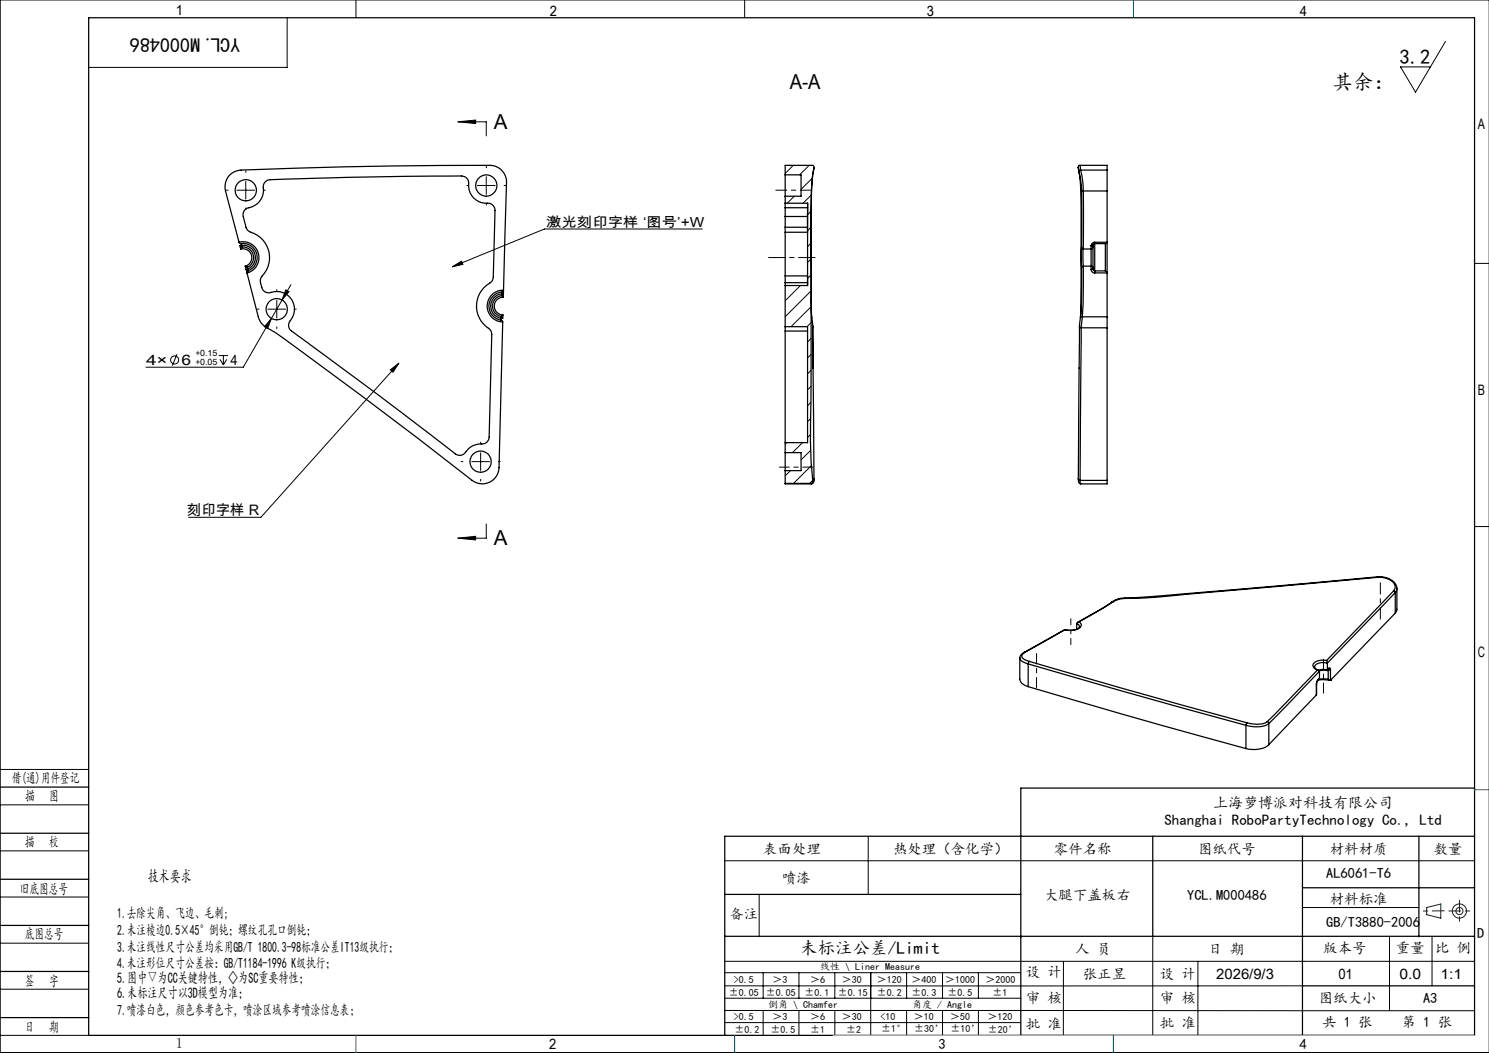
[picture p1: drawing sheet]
<svg xmlns="http://www.w3.org/2000/svg" width="420mm" height="297mm" viewBox="0 0 420 297" stroke-linecap="round" stroke-linejoin="round" font-family="sans-serif">
<g fill="none" stroke="#000" stroke-width=".28">
<path d="M100.4 0v5M210 0v5M420 0h-419.9v297h419.9M81 5v14h-56M407.7 11.7l-8.4 14.3-4.3-7.1h8.5M129.2 34.4h8v3.9M129.2 34.4l5-.5v1zM66.8 53.7h5M69.3 51.1v5.1M134.7 52.3h5M137.2 49.8v5M223.8 46.6l-2.3 2.3"/>
<path d="M224 55.3l-2 2M228.2 46.6l-2.7 2.7M228.8 59.5l-1 1M228.9 55l-2.4 2.3M229.1 50.2l-3.1 3.2M127.6 75.2l2.6-1.5 .4 .9zM198.1 64.6h-44.5l-26 10.6M228.7 64.1l-.9 .9M228.7 68.6l-.9 .9M228.8 73.1l-1 .9M228.8 77.5l-1 1M415.9 74.3h4.1"/>
<path d="M49.9 99.9l-1.3 3.2M75.6 87.2h5M76.6 89.8l-1.1 2.9-.9-.6zM78.1 84.7v5M80.6 81.8l.9 .5-1.9 2.3zM82.1 80.3l-13.5 23.3h-27.4M225.8 80.5l-4.3 4.3M228.8 95.5l-1 1M228.8 100l-1 1M228.8 82l-7.3 7.3M228.8 86.5l-5.7 5.6M228.8 91l-1.2 1.1"/>
<path d="M61.7 100.3h2.6M62 101.3l1 1.6M63 100.3v2.6M64 101.3l-1 1.6M110.1 104.3l2.4-1.9-1.7 2.6zM112.5 102.4l-38.9 43.5h-20.4M228.7 118.1l-.9 .8M228.7 113.5l-.9 .9M228.8 104.5l-1 .9M228.8 109l-1 1M133.1 130.2h5M135.6 127.7v5"/>
<path d="M221.9 124.8l-.4 .4M223 132.7l-1.5 1.5M226.4 124.8l-2.9 2.9M228.6 122.6l-.8 .8M228.7 127l-2.7 2.7M228.9 131.3l-5.1 5M229.2 135.5l-.8 .8M129.2 151.8l5-.5v1zM137.2 147.8v4h-8M415.9 148.5h4.1M0 217h25M0 227h25"/>
<path d="M0 240h25M244.9 236v16.3M0 253h25M204.4 242.8h211.5M214.1 252.4v11.8M367.4 256h32.8M0 266h25M0 279h25M204.4 271.1h211.5M204.4 278.1h163M204.4 274.4h83.5M215.3 274.4v7.1"/>
<path d="M225.4 274.4v7.1M235.5 274.4v7.1M245.6 274.4v17.6M255.7 274.4v7.1M265.9 274.4v7.1M276 274.4v7.1M300 271.1l-.1 21M325.2 264.1v27.9M337.9 271.1v20.9M391.9 264.1v21M403.9 264.1v14M0 292h25"/>
<path d="M204.4 285l211.5 .1M204.4 288.4h83.5M204.5 281.5h83.5M215.3 285v7M225.4 285v7M235.5 285v7M255.7 285v7M265.9 285v7M276 285v7M287.9 292h128"/>
<circle cx="49.3" cy="101.5" r="1.14"/>
</g>
<g fill="none" stroke="#191924" stroke-width=".28">
<path d="M402.4 256l4-1v4l-4-1z"/>
<circle cx="411.7" cy="257" r="1"/>
<circle cx="411.7" cy="257" r="2"/>
</g>
<path d="M229.2 131.8h-9.3" fill="none" stroke="#000" stroke-width=".28" stroke-dasharray="30.5 1.3 1.3 1.3" stroke-dashoffset="27.7"/>
<path d="M229.9 72.6h-13.1" fill="none" stroke="#000" stroke-width=".28" stroke-dasharray="30.5 1.3 1.3 1.3" stroke-dashoffset="25.8"/>
<path d="M228.8 53.6h-10" fill="none" stroke="#000" stroke-width=".28" stroke-dasharray="30.5 1.3 1.3 1.3" stroke-dashoffset="27.4"/>
<g fill="none" stroke="#000" stroke-width=".28" stroke-dasharray="30.5 1.3 1.3 1.3">
<path d="M64.3 53.6h-.5M69.3 48.6v-.5M69.3 58.6v.5M74.3 53.6h.5M132.2 52.3h-.5M137.2 47.3v-.5M137.2 57.3v.5M142.2 52.3h.5M73.1 87.2h-.5M78.1 82.2v-.5M78.1 92.2v.5M83.1 87.2h.5"/>
<path d="M130.6 130.2h-.5M135.6 125.2v-.5M135.6 135.2v.5M140.6 130.2h.5"/>
</g>
<path d="M302 174.5v7.3" fill="none" stroke="#000" stroke-width=".28" stroke-dasharray="30.5 1.3 1.3 1.3" stroke-dashoffset="28.7"/>
<path d="M292.4 184.3v9.7M373.3 186v9.5" fill="none" stroke="#000" stroke-width=".28" stroke-dasharray="30.5 1.3 1.3 1.3" stroke-dashoffset="27.6"/>
<path d="M389.4 164.4v10.2" fill="none" stroke="#000" stroke-width=".28" stroke-dasharray="30.5 1.3 1.3 1.3" stroke-dashoffset="27.3"/>
<g fill="none" stroke="#000" stroke-width=".35">
<path d="M25 5h390.9v287h-390.9zM74.7 51.4l.7-.5a1080.5 1080.5 0 0 1 55.2-1.2l.8 .3 .7 1a5.8 5.8 0 0 0 2.9 5.8l1.6 .5a2.33 2.33 0 0 1 3 1.6l-.5 19.3a1.95 1.95 0 0 1-1 1.7 7.6 7.6 0 0 0 .1 13l.5 1.4-.7 29a2.16 2.16 0 0 1-2.8 1.9 6 6 0 0 0-4.4 2.9l-1.2 .3-1.2-.4-21.8-16.7-23.2-17.1a2.72 2.72 0 0 1-2-2.6l.1-.4a6 6 0 0 0 1.1-6.1 5.1 5.1 0 0 0-6.6-2.5l-.8-.1-.7-.4a3.4 3.4 0 0 1-1.1-2.6l.2-1a7.8 7.8 0 0 0-.2-11.5l-1.7-1.1-1-.4a2.59 2.59 0 0 1-1.6-2.5l-.1-.4a3.5 3.5 0 0 1 .1-3.4l.3-.3a5.8 5.8 0 0 0 4.8-4.3l.1-2.1zM221.5 57.3h6.3v23.2M221.5 49.3v6M221.5 57.3v1.3M221.5 58.6v2.5M221.5 55.3v2M221.5 49.3h4.5v6h-4.5M221.5 58.6h6.3M227.8 58.6v2.5M227.8 57.3v1.3M229.6 47.3a90.9 90.9 0 0 0-.8 17.5v20.5"/>
<path d="M229.6 47.2a60.8 60.8 0 0 0-.9 13.8v52.2a157.7 157.7 0 0 0 .6 22.6M229.6 47.2l-.2-.5-.3-.1h-7.6v2.7M304.1 47.3l.1 .6M304.1 47.2v.1M304.2 47.3l.1 1.3M304.3 48.2a119.8 119.8 0 0 1 .6 19.2v8.3M304.3 48.6l.5 2.4 .3 2.8M304.6 46.6l-.3 .2-.1 .4M304.6 46.6l.2 1.4M304.6 46.6h7.7v1.4M304.8 48l.5 2.1 .3 3.8M304.8 48l-.4 .2-.1 .4"/>
<path d="M304.8 48h7.5M305.1 53.8v15.9M305.1 53.8l.5 .1M305.6 53.9v16.3M305.6 53.9h6.7M312.3 48v5.9M312.3 53.9v14.4M67.4 68.3a4.5 4.5 0 0 1 5.5 3.2 4.5 4.5 0 0 1-3.2 5.5M67.4 68.3l.6 .4M67.4 68.3l-3.8-14.4a4.7 4.7 0 0 1 4.4-5.9 1508.9 1508.9 0 0 1 71-1.3 4.8 4.8 0 0 1 3.9 4.8l-.9 30.3M67.9 70.2a2.5 2.5 0 0 1 3.1 1.8 2.5 2.5 0 0 1-1.8 3.1M68 68.7a4 4 0 0 1 4.4 3 4 4 0 0 1-2.4 4.7"/>
<path d="M68 68.7l.2 .5M68.2 69.2l-.5 .1 .2 .9M68.2 69.2a3.5 3.5 0 0 1 3.7 2.6 3.5 3.5 0 0 1-2 4.1M68.2 69.2l.1 .5M68.3 69.7l-.4 .5M68.3 69.7a3 3 0 0 1 3.1 2.2 3 3 0 0 1-1.6 3.5M69.2 75.1l.6 .3M69.2 75.1l.2 .9M69.4 76l.2 .7M69.7 77l3.1 12.4a4.6 4.6 0 0 0 2.5 3.1 124.4 124.4 0 0 1 13.6 9.4l28.9 21.6 15.4 12a4.7 4.7 0 0 0 7.6-3.6l1-41.1M69.7 77h.1M69.8 75.4l.1 .5"/>
<path d="M69.9 75.9l-.5 .1M69.9 75.9l.1 .5M70 76.4l-.3 .6M221.5 77.8h6.3v1.9M221.5 65.5v12.3M221.5 77.8v1.9M221.5 64.1v1.4M221.5 61.1v3M221.5 79.7v.8M221.5 79.7h6.3M221.5 64.1h6.3M221.5 61.1h6.3"/>
<path d="M227.8 64.1v1.4h-6.3M227.8 61.1v3M227.8 79.7v.8M304.9 75.8v11.2l-.2 2.5M305.1 69.7v5.7M305.1 75.4l-.3 13.8M305.1 69.7l.5 .5M305.6 75.1l-.5 .3M305.6 75.1l-.1 10.7-.2 3.6M305.6 70.2v4.9M305.6 70.2h2.2M305.6 75.1h2.2"/>
<path d="M307.8 75.1l.5 .3M307.8 75.1v.9M307.8 76v.2a1.01 1.01 0 0 0 1 .8M307.8 70.2v4.9M307.8 69.3v.9M308.3 69.2l-.5 .1M308.3 69.2v.5M308.3 69.7l-.5 .5M308.3 69.7v5.7M308.3 75.9l.5 .5M308.3 75.9l-.5 .1M308.3 75.4v.5"/>
<path d="M308.8 68.3l-.2 .1a.99 .99 0 0 0-.8 .9M308.8 68.7l-.5 .5M308.8 76.4v.6M308.8 68.3v.4M308.8 68.7v7.7M308.8 68.3h3.5M308.8 76.4h3M308.8 77h3.5M311.8 76.4l.5 .6M311.8 68.7v7.7M312.3 68.3l-.4 .4h-3.1M312.3 68.3v8.7"/>
<path d="M312.3 77v12.4M141.3 89.8l.1 .5M141.3 89.3v.5M141.4 90.3l.2 .1 .2 .4M141.5 82.9h.5M141.5 82.9a3.5 3.5 0 0 0-3.1 3.3 3.5 3.5 0 0 0 2.9 3.6M141.5 83.4a3 3 0 0 0-2.6 2.8 3 3 0 0 0 2.4 3.1M141.5 83.4l.5 .4M141.5 82.9v.5M141.6 82.3a4 4 0 0 0-3.7 3.9 4 4 0 0 0 3.5 4.1M141.6 82.3l-.1 .6M141.8 90.8h.1"/>
<path d="M141.9 88.8l-.1 1h-.5M141.9 88.8l-.6 .5M142 83.8a2.51 2.51 0 0 0-2.6 2.5 2.51 2.51 0 0 0 2.5 2.5M142 82.9v.9M142 81.9l-.4 .4M142 81.8a4.5 4.5 0 0 0-4.6 4.4 4.5 4.5 0 0 0 4.4 4.6M142 82.2v.7M142 81.8v.1M221.5 92.1h6.3v32.7h-6.3v2.9M221.5 93.4v31.4M221.5 92.1v1.3M221.5 93.4h6.3"/>
<path d="M227.8 80.5h-6.3v11.6M228.8 84.6l.2 4.9M229 89.5l.2 2.4M229.2 91.9l.2 12M229.2 91.9l.4 43.1M304.5 92.2l-.1 11.7M304.5 92l.5 .5M304.8 89.2l-.3 2.9M304.8 89.2l.5 .2M305 92.5l-.3 43M305 92.5h7.3M305.3 89.4l-.3 3.1"/>
<path d="M305.3 89.4h7M312.3 89.4v3.1M312.3 92.5v43M304.4 103.8l-.2 31.4 .5 .3M221.5 136.3v.2h7.4M221.5 127.7v5M221.5 136.3h7.3M221.5 132.7v3.6M221.5 127.7h4.5v5h-4.5M229.3 135.8l-.1 .3-.4 .2M229.6 135a1.06 1.06 0 0 1-.7 1.5l-.1-.2M229.6 135l-.2 .9-.1-.1"/>
<path d="M304.2 135.1l.1 .9 .5 .5-.1-1M304.7 135.5h7.6M312.3 135.5v1h-7.5M300.3 177.6l-11.3 6.3M300.3 177.6l.1 .1M300.4 177.7l-11.2 6.2M303.7 175.9l.5 .2 .3 .6a3.6 3.6 0 0 1-4.2 .9M303.7 175.9v1.5M304.4 175.4l.6 .6a1.65 1.65 0 0 1-1.8 1.7l-1 .1-1.8-.1M304.4 175.4l-.7 .5M313.7 169.8h.1M313.7 169.8l-2.8 1.8-6.9 3.9"/>
<path d="M313.7 169.8h.3M314 169.8l-9.6 5.6M317.3 168.7l-2 .2-1.6 .9M317.3 168.8l-1.4 .1-1.9 .9M317.3 168.7v.1M388.5 162.7l-61.1 5.4-10.1 .6M388.5 162.7a5 5 0 0 1 5.5 2.9v.3M388.5 162.7h.1M388.5 162.7l.1 .1M388.6 162.8l-54.4 4.9a144.9 144.9 0 0 1-16.9 1.1M388.6 162.8a5.1 5.1 0 0 1 4.9 2.2v.9l-.4 .7M393.1 166.6l-18.9 19.7"/>
<path d="M393.1 166.6l.5 .5M393.6 167.1l-19.2 19.9M393.6 172.9l-18.3 19M393.6 167.1v5.8M394 165.9v6.3l-.4 .7M394 165.9l-.4 1.2M287.7 185.6v6a2.7 2.7 0 0 0 2.3 2.1M287.7 185.6l.4 .8 1.9 .9M289 183.9l-.9 .7-.4 1M289 183.9h.1M289 183.9h.2M289.2 183.9l-.7 .5-.3 .6a2.4 2.4 0 0 0 2.1 1.5"/>
<path d="M290 193.7l37.2 10.8 24.2 6.6M290 187.3l25.3 7.3 36.1 10M290 187.3v6.4M290.3 186.5l25.3 7.4 36.2 10M290.3 186.5l-.3 .8M371.3 193v3l-13.4 14M371.4 192.9l-.1 3.1M371.4 192.9l-.1 .1M371.6 189l-14.1 14.5M371.6 189l.6 .3M371.7 191.9l-.3 1M371.7 191.9l1.4-.2 2 .2"/>
<path d="M371.8 191.7l-.5 1.3M371.8 191.7l-.1 .2M372 191.6l1.2-.2 1.5 .2M372.2 189.3l-14.3 14.8M372.2 191.2l-.5 .7M372.2 189.3v1.9M372.2 191.2l-.4 .5M374.2 186.3a3.7 3.7 0 0 0-3.8 1 1.43 1.43 0 0 0 1.2 1.7M374.2 186.3l.2 .7M374.4 187.1a3.2 3.2 0 0 0-3.5 .6v.6l1 .8M374.4 188.9l-.1 .3h-2.2M374.4 188.9l-1.2-.1-1.3 .2"/>
<path d="M374.4 187v1.9M374.5 189h.2M374.6 188.8l.1 .2M374.7 191.6l.6 .3M374.7 189v2.6M374.8 188.7h.1M374.8 188.7l-.4 .4M374.8 188.5l.3-.1 .2 .5M374.8 188.5v.2M374.8 188.5l-.4 .4M375.3 191.9h.1M375.3 188.9l-.6 .1"/>
<path d="M375.3 188.9v3M351.4 204.6v6.5M351.8 203.9l-.4 .7M357.5 203.5a5.7 5.7 0 0 1-5 .5l-.7-.1M357.5 203.5l.4 .6M357.9 204.1a7.5 7.5 0 0 1-6.5 .5M357.9 210a7.2 7.2 0 0 1-6.5 1.1M357.9 204.1v5.9M0 222h25M0 235h25M325.2 235.9v28.2M367.4 235.9v56.1"/>
<path d="M400.2 235.9v28.3M415.9 235.9h-211.5v56.1M415.9 222.3h-128v69.7M0 248h25M204.4 252.3h83.5M367.4 250.4h48.5M0 261h25M0 274h25M204.4 264.1h211.5M367.4 278.1h48.5M0 287h25"/>
<circle cx="69.3" cy="53.7" r="3"/>
<circle cx="137.2" cy="52.3" r="3"/>
<circle cx="78.1" cy="87.2" r="2.99"/>
<circle cx="135.6" cy="130.2" r="2.99"/>
</g>
<path d="M407.4 256.9l-5.9 .1M408.7 256.9h6M411.7 253.9v6" fill="none" stroke="#191924" stroke-width=".28" stroke-dasharray="6.3 1.3 1.3 1.3" stroke-dashoffset="3"/>
<path d="M235 292h180.9" fill="none" stroke="#c0c0c0" stroke-width=".28"/>
<path d="M319.7 0v5M415.9 222.7h4.1M100.4 292v5M207.2 292v5M314 292v5" fill="none" stroke="#00f" stroke-width=".28"/>
<path d="M406.4 255h.1" fill="none" stroke="#0ff" stroke-width=".28"/>
<g fill="#000">
<path d="M129.2 34.4l5-.5v1zM129.2 151.8l5-.5v1z"/>
<path d="M80.6 81.8l-1 2.8 1.9-2.3zM76.6 89.8l-2 2.3 .9 .6z"/>
<path d="M110.1 104.3l2.4-1.9-1.7 2.6zM127.6 75.2l2.6-1.5 .4 .9z"/>
</g>
<g font-size="5.8">
<text x="394.8" y="18">3.2</text>
<text x="222.8" y="25.2">A-A</text>
<text x="375.9" y="25.2">其余：</text>
<text x="139.3" y="36.4">A</text>
<text x="139.3" y="153.9">A</text>
</g>
<text font-size="5.6" x="67.7" y="10.6" transform="rotate(-180 67.7 10.6)">YCL.M000486</text>
<text font-size="4.9" x="225.7" y="269">未标注公差/Limit</text>
<text font-size="4.7" x="41.7" y="248.8">技术要求</text>
<g font-size="4.2">
<text x="342.2" y="227.9">上海萝博派对科技有限公司</text>
<text x="328.5" y="232.8">Shanghai RoboPartyTechnology Co., Ltd</text>
<text x="33.1" y="277.4">5.图中▽为CC关键特性，◇为SC重要特性；</text>
<text x="33.1" y="281.6">6.未标注尺寸以3D模型为准；</text>
</g>
<g font-size="4.1">
<text x="49.6" y="4.3">1</text>
<text x="155.1" y="4.6">2</text>
<text x="261.4" y="4.6">3</text>
<text x="366.6" y="4.6">4</text>
<text x="416.9" y="36.3">A</text>
<text x="41.2" y="103">4×</text>
<text x="51.2" y="103">6</text>
<text x="65" y="103">4</text>
<text x="416.9" y="111.3">B</text>
<text x="52.7" y="145.3">刻印字样 R</text>
<text x="416.9" y="185.3">C</text>
<text x="3.3" y="220.9">借(通)用件登记</text>
<text x="7.1" y="226">描</text>
<text x="13.9" y="226">图</text>
<text x="7" y="238.9">描</text>
<text x="13.8" y="238.9">校</text>
<text x="215.3" y="240.8">表面处理</text>
<text x="251.9" y="240.8">热处理（含化学）</text>
<text x="297.3" y="240.8">零件名称</text>
<text x="337.9" y="240.8">图纸代号</text>
<text x="375.1" y="240.8">材料材质</text>
<text x="404.4" y="240.8">数量</text>
<text x="220.6" y="249">喷漆</text>
<text x="374.1" y="247.7">AL6061-T6</text>
<text x="5.6" y="252">旧底图总号</text>
<text x="294.5" y="253.7">大腿下盖板右</text>
<text x="334.9" y="253.7">YCL.M000486</text>
<text x="375.1" y="254.9">材料标准</text>
<text x="33.1" y="258.9">1.去除尖角、飞边、毛刺;</text>
<text x="33.1" y="263.6">2.未注棱边0.5×45°倒钝；螺纹孔孔口倒钝；</text>
<text x="205.7" y="259.3">备注</text>
<text x="374.1" y="261.4">GB/T3880-2006</text>
<text x="7" y="265">底图总号</text>
<text x="33.1" y="268.4">3.未注线性尺寸公差均采用GB/T 1800.3-98标准公差IT13级执行；</text>
<text x="303.3" y="269">人 员</text>
<text x="340.8" y="269">日 期</text>
<text x="373.2" y="268.7">版本号</text>
<text x="393.7" y="268.7">重量</text>
<text x="404.8" y="268.7">比 例</text>
<text x="416.7" y="264.6">D</text>
<text x="33.1" y="273.2">4.未注形位尺寸公差按：GB/T1184-1996 K级执行；</text>
<text x="289.3" y="275.5">设 计</text>
<text x="7" y="278">签</text>
<text x="13.8" y="278">字</text>
<text x="305.4" y="276">张正昱</text>
<text x="327.2" y="276">设 计</text>
<text x="343.1" y="276">2026/9/3</text>
<text x="377.5" y="276">01</text>
<text x="394.8" y="276">0.0</text>
<text x="406.3" y="276">1:1</text>
<text x="33.1" y="286.4">7.喷漆白色，颜色参考色卡，喷涂区域参考喷涂信息表；</text>
<text x="289.3" y="283">审 核</text>
<text x="327.2" y="282.9">审 核</text>
<text x="372" y="283">图纸大小</text>
<text x="401.4" y="283">A3</text>
<text x="7" y="291">日</text>
<text x="13.8" y="291">期</text>
<text x="289.3" y="290.1">批 准</text>
<text x="327.2" y="290">批 准</text>
<text x="373" y="289.8">共 1 张</text>
<text x="395.4" y="289.8">第 1 张</text>
<text x="49.6" y="295.6">1</text>
<text x="154.9" y="296">2</text>
<text x="264.7" y="296">3</text>
<text x="366.6" y="296">4</text>
</g>
<text font-size="3.9" x="154" y="64">激光刻印字样 ‘图号’+W</text>
<g font-size="2.8">
<text x="231.3" y="273.6">线性 \ Liner Measure</text>
<text x="205.6" y="280.8">±0.05</text>
<text x="207" y="277.2">&gt;0.5</text>
<text x="216" y="280.8">±0.05</text>
<text x="217.9" y="277.2">＞3</text>
<text x="227" y="280.8">±0.1</text>
<text x="228.5" y="277.2">＞6</text>
<text x="236.3" y="280.8">±0.15</text>
<text x="237.5" y="277.2">＞30</text>
<text x="247.4" y="277.2">＞120</text>
<text x="247.4" y="280.8">±0.2</text>
<text x="257.1" y="277.2">＞400</text>
<text x="257.1" y="280.8">±0.3</text>
<text x="266.6" y="277.2">＞1000</text>
<text x="267.3" y="280.8">±0.5</text>
<text x="278" y="277.2">＞2000</text>
<text x="279.9" y="280.8">±1</text>
<text x="207" y="287.8">&gt;0.5</text>
<text x="216.6" y="284.3">倒角 \ Chamfer</text>
<text x="217.9" y="287.8">＞3</text>
<text x="228.5" y="287.8">＞6</text>
<text x="237.5" y="287.8">＞30</text>
<text x="248.4" y="287.8">&lt;10</text>
<text x="257.3" y="284.3">角度 / Angle</text>
<text x="257.8" y="287.8">＞10</text>
<text x="268" y="287.8">＞50</text>
<text x="278.5" y="287.8">＞120</text>
<text x="207.1" y="291.3">±0.2</text>
<text x="217.3" y="291.3">±0.5</text>
<text x="228.5" y="291.3">±1</text>
<text x="238.7" y="291.3">±2</text>
<text x="248.6" y="291.1">±1°</text>
<text x="257.8" y="291.1">±30’</text>
<text x="268.1" y="291.1">±10’</text>
<text x="278.6" y="291.2">±20’</text>
</g>
<g font-size="2.4">
<text x="55.2" y="100.5">+0.15</text>
<text x="55.2" y="103">+0.05</text>
</g>
</svg>
